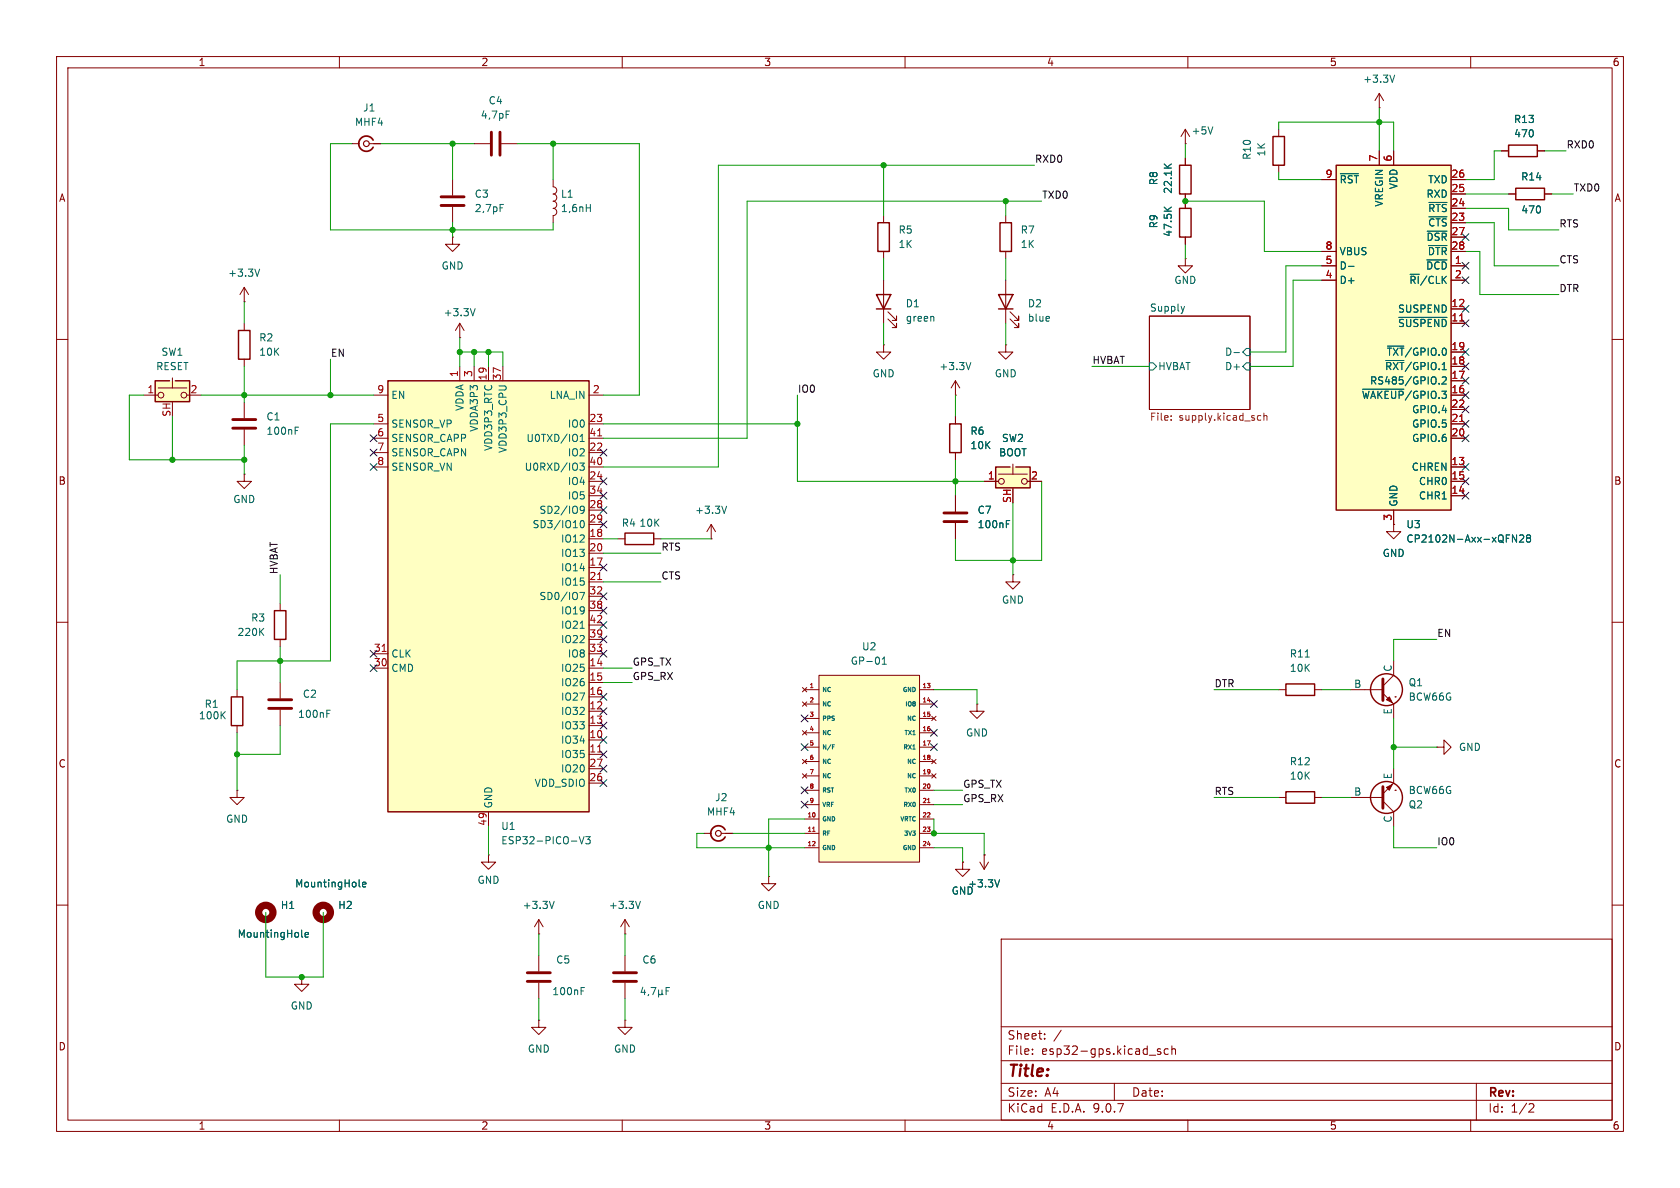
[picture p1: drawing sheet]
<svg xmlns="http://www.w3.org/2000/svg" width="297mm" height="210mm" viewBox="0 0 297 210" stroke-linecap="round" stroke-linejoin="round" font-family="sans-serif">
<g fill="none" stroke="#840000" stroke-width=".18">
<path d="M10 10h277v190h-277zM12 12h273v186h-273zM60 10v2M110 10v2M160 10v2M210 10v2M260 10v2M203.2 55.9h17.8v16.5h-17.8zM10 60h2M285 60h2M10 110h2M285 110h2"/>
<path d="M10 160h2M177 166h108v32h-108zM285 160h2M60 198v2M110 198v2M160 198v2M177 194.5h108M177 191.5h108M177 187.5h108M177 181.5h108M182.5 186.3v.1M182.5 185.5v.1"/>
<path d="M184.7 183.6v.1M184.7 182.8v.1M187.6 182.1l-1.3 2M197 191.5v3M203.2 186.5h1.1M205.2 185.5l-.4-.1-.2 .2 .1 .2 .5 .2v.3h-.6M206.5 185.5l-.4-.1-.3 .3v.4l.2 .2h.5M207.2 185.5l.2-.1 .3 .1 .1 .9M207.2 184.9v1.5M210 198v2M260 198v2M261 191.5v6.5"/>
<path d="M270.5 195.1l.5 .1 .2 .3-1 1.1h1"/>
</g>
<path d="M209.4 54.2l-.3 .8M203.2 64.1h.6l.7 .7-.7 .6h-.6zM218.1 62.3h1M220.3 64.1h.7v1.3h-.7l-.6-.6zM220.3 61.6h.7v1.3h-.7l-.6-.7z" fill="none" stroke="#006464" stroke-width=".18"/>
<path d="M207 74.2v.1M207 73.5v.1M222.3 74.2l.2 .1 .4-.1M222.9 73.5h-.4l-.2 .1M223.4 73.6l.2-.1h.3l.1 .8M223.4 73v1.3" fill="none" stroke="#725600" stroke-width=".18"/>
<path d="M68.6 67.3h35.5v76.2h-35.5z" fill="#ffffc2"/>
<g fill="none" stroke="#840000" stroke-width=".25">
<path d="M176.8 39.4h2v5.1h-2zM266.7 25.7h5.1v2h-5.1zM268 33.3h5v2h-5zM68.6 67.3h35.5v76.2h-35.5zM110.5 94.2h5.1v2.1h-5.1zM227.3 120.9h5.1v2h-5.1z"/>
<circle cx="245.1" cy="141" r="2.82"/>
</g>
<g fill="none" stroke="#840000" stroke-width=".18">
<path d="M177.8 38.1v1.3M265.4 26.7h1.3M266.7 34.3h1.3M271.8 26.7h1.2M273 34.3h1.3M177.8 44.5v1.2M66 69.9h2.6M66 74.9h2.6M66 77.5h2.6M81.3 64.8v2.5M83.8 64.8v2.5M86.4 64.8v2.5"/>
<path d="M88.9 64.8v2.5M104.1 69.9h2.6M104.1 74.9h2.6M104.1 77.5h2.6M66 80h2.6M66 82.6h2.6M104.1 80h2.6M104.1 82.6h2.6M104.1 85.1h2.6M104.1 87.6h2.6M104.1 90.2h2.6M104.1 92.7h2.6"/>
<path d="M104.1 95.3h2.6M104.1 97.8h2.6M109.2 95.3h1.3M115.6 95.3h1.2M125.7 95.3h.1M125.7 92.7l-.7 1.3M125.7 92.7l.8 1.3M125.7 92.7v2.6M168.9 87.6v2.8M168.9 92.5v2.8M246.4 92.7v1.3h1.2l-1.2 1.3-1.3-1.3h1.3M246.4 92.7h.1"/>
<path d="M66 115.6h2.6M66 118.1h2.6M104.1 115.6h2.6M104.1 118.1h2.6M104.1 100.3h2.6M104.1 102.9h2.6M104.1 108h2.6M104.1 110.5h2.6M104.1 113h2.6M104.1 105.4h2.6M49.5 120.7v2.7M49.5 125.5v2.8"/>
<path d="M104.1 120.7h2.6M104.1 123.2h2.6M104.1 125.7h2.6M104.1 128.3h2.6M104.1 130.8h2.6M104.1 133.4h2.6M104.1 138.4h2.6M104.1 135.9h2.6M226.1 121.9h1.2M232.4 121.9h1.3M246.4 135.9v2.5l-1.9 1.9M246.6 139.7h.1"/>
<path d="M86.4 143.5v2.6M173.2 152.4l.8 1.3M174 151.1h.1M174 151.1v2.6M174.8 152.4l-.8 1.3M238.8 141h5.7M244.5 141.6l1.9 1.9v2.6"/>
</g>
<path d="M105.7 77.1h.7M67.6 115.2h.7M105.7 102.5h.7M105.7 132.9h.7" fill="none" stroke="#a90000" stroke-width=".18"/>
<g fill="none" stroke="#006464" stroke-width=".18">
<path d="M102.6 78h.7M102.6 77.1l.3-.3v1.2M102.5 81.9h.8l-.4 .4 .3 .2v.5l-.2 .1-.5-.1M102.6 89.7l.2-.2 .4 .1a.84 .84 0 0 1-.3 1.1h-.2M102.6 90l.2 .3h.2l.3-.3M102.7 92.1l.2-.1a.68 .68 0 0 1 .4 .7 .68 .68 0 0 1-.4 .6l-.2-.1-.1-.4zM128.5 89.5l-.5 1.2M177.9 92h.6M177.9 92.6h.4M102.5 104.7h.9l-.6 1.3M102.6 111.1h.7M230.7 116.1h.8"/>
<path d="M57.8 126.2h.4M57.8 125.5h.6M102.4 147.9l.4 1.3 .4-1.3M103.6 147.9h.7l-.4 .5 .4 .1v.5l-.2 .2-.5-.2M176.7 155.5l-.4 1.3"/>
</g>
<path d="M166.9 90.7h4M166.9 92.2h4M47.5 123.7h4.1M47.5 125.2h4.1M244.5 139.1v3.8" fill="none" stroke="#840000" stroke-width=".51"/>
<path d="M245.1 139.2l1-.5-.5 1z" fill="#840000" stroke="#840000" stroke-width=".18"/>
<path d="M176 82.6h6.1v3.8h-6.1z" fill="#ffffc2"/>
<g fill="none" stroke="#840000" stroke-width=".18">
<path d="M243.8 19.1h.1M243.8 16.5l-.7 1.3M243.8 16.5l.8 1.3M243.8 16.5v2.6M156.2 38.1v1.3M156.2 44.5v1.2M156.2 49.5v7.7M157 56.4l1.5 1.5v-.7v.7h-.8M157 55.1l1.5 1.5v-.7v.7h-.8M156.2 61v1.2h1.3l-1.3 1.3-1.3-1.3h1.3M156.2 61h.1M168.9 69.9h.1"/>
<path d="M168.9 67.3v2.6M168.9 73.7v1.2M168.9 67.3l-.8 1.3M168.9 67.3l.8 1.3M177.8 61v1.2h1.3l-1.3 1.3-1.3-1.3h1.3M177.8 61h.1M168.9 80v1.3M174 85.1h2.5M176.5 83.8h5.1M179.1 82v1.8M181.6 85.1h2.5M53.3 172.7v1.3h1.3l-1.3 1.3-1.2-1.3h1.2"/>
<path d="M53.3 172.7h.1"/>
<circle cx="177" cy="85.1" r=".51"/>
<circle cx="181.1" cy="85.1" r=".51"/>
</g>
<path d="M155.2 39.4h2v5.1h-2zM154.9 52.1h2.6l-1.3 2.5zM154.9 54.6h2.6M167.9 74.9h2v5.1h-2zM178.6 82.6h-2.6v3.6h6.1v-3.6h-2.5" fill="none" stroke="#840000" stroke-width=".25"/>
<path d="M246.6 13.3l-.5 1.2M165 56l.1 .8M171.6 64.1l-.4 1.2M63.5 156.6l.2 .2M64.1 156.4l.6-.2-.1-.2-.3-.1-.2 .2 .1 .6h.4M53.3 165.5l.2 .2M53.9 165.3l.6-.2v-.2l-.4-.1-.2 .2 .1 .6h.5" fill="none" stroke="#006464" stroke-width=".18"/>
<g fill="none" stroke="#840000" stroke-width="1.3">
<circle cx="47" cy="161.3" r="1.27"/>
<circle cx="57.1" cy="161.3" r="1.27"/>
</g>
<path d="M236.2 29.2h20.3v61h-20.3z" fill="#ffffc2"/>
<path d="M208.5 36.8h2.1v5.1h-2.1zM208.5 29.2h2.1v5.1h-2.1zM236.2 29.2h20.3v61h-20.3zM48.5 108h2v5h-2zM40.9 123.2h2v5.1h-2z" fill="none" stroke="#840000" stroke-width=".25"/>
<g fill="none" stroke="#840000" stroke-width=".18">
<path d="M209.5 25.4h.1M209.5 22.9v2.5M209.5 27.9v1.3M209.5 34.3v2.5M209.5 22.9l-.7 1.2M209.5 22.9l.8 1.2M233.7 31.8h2.5M243.8 26.7v2.5M246.4 26.7v2.5M256.5 31.8h2.6M256.5 34.3h2.6M256.5 36.8h2.6"/>
<path d="M256.5 39.4h2.6M81.3 59.7h.1M81.3 57.2l-.8 1.2M81.3 57.2l.7 1.2M81.3 57.2v2.5M209.5 45.7v1.3h1.3l-1.3 1.3-1.2-1.3h1.2M209.5 45.7h.1M209.5 41.9v1.3M233.7 44.5h2.5M233.7 47h2.5M233.7 49.5h2.5M256.5 44.5h2.6"/>
<path d="M256.5 47h2.6M256.5 49.5h2.6M256.5 41.9h2.6M256.5 54.6h2.6M256.5 57.2h2.6M43.2 71.1v2.8M43.2 75.9v2.8M256.5 62.2h2.6M256.5 64.8h2.6M256.5 67.3h2.6M256.5 69.9h2.6M256.5 72.4h2.6"/>
<path d="M256.5 74.9h2.6M256.5 77.5h2.6M43.2 83.8v1.3h1.2l-1.2 1.3-1.3-1.3h1.3M43.2 83.8h.1M246.4 90.2v2.5M256.5 82.6h2.6M256.5 85.1h2.6M256.5 87.6h2.6M49.5 106.7v1.3M49.5 113v1.3M41.9 139.7v1.3h-1.3l1.3 1.2 1.3-1.2h-1.3M41.9 139.7h.1"/>
<path d="M41.9 121.9v1.3M41.9 128.3v1.2M95.2 165.1h.1M95.2 162.6l-.7 1.2M95.2 162.6l.8 1.2M95.2 162.6v2.5"/>
</g>
<g fill="none" stroke="#006464" stroke-width=".18">
<path d="M205.8 36.6l.7 .7M205.8 29l.7 .7M207.1 36.6l-.7 .6M207.1 29l-.7 .5M214.4 22.4l-.4 1.3M237 30.7h3.1M252.6 35.8h3.2M252.6 38.3h3.2M84 54.6l-.4 1.2M238.4 47.1h1M247.3 56.1h8.5M252.2 45.9h3.6"/>
<path d="M252.3 40.9h3.5M252.6 43.4h3.2M52.2 76.1h.4M52.2 75.5h.6M240.9 68.8h7.3M245 63.7h3.2M245.3 61.2h2.9M254.4 67.8v.1M255 66.7l.4-.1 .3 .4-.8 .9h.8M267.4 94.6l.7 1.2v-1.2M268.7 94.7l.4-.1 .3 .3-.8 .9h.8M270.1 95.1l-.2-.2 .2-.3h.2l.3 .2-.3 .3"/>
<path d="M270.1 95.1l-.2 .2v.4l.2 .1h.4l.1-.2v-.3l-.3-.2M270.1 95.1h.2M46.1 111.6l.5 .7M46.6 111.1l-.7 .7M39.3 126.3l.5 .8M39.8 125.8l-.7 .7M98 159.3l-.5 1.3"/>
</g>
<path d="M258.1 56.7h.7M258.1 74.5h.7" fill="none" stroke="#a90000" stroke-width=".18"/>
<path d="M41.1 74.2h4.1M41.1 75.7h4.1" fill="none" stroke="#840000" stroke-width=".51"/>
<path d="M144.8 119.4h17.8v33h-17.8z" fill="#ffffc2"/>
<g fill="none" stroke="#840000" stroke-width=".18">
<path d="M62.2 25.4h1.3M65.3 25.4h2M83.8 25.4h2.8M88.6 25.4h2.8M97.8 31.8v1.2a.64 .64 0 0 1 .6 .7 .64 .64 0 0 1-.6 .6 .64 .64 0 0 1 .6 .6 .64 .64 0 0 1-.6 .7 .64 .64 0 0 1 .6 .6 .64 .64 0 0 1-.6 .6M97.8 36.8a.64 .64 0 0 1 .6 .7 .64 .64 0 0 1-.6 .6v1.3M226.1 22.9v1.2M226.1 29.2v1.3M177.8 49.5v7.7M178.6 56.4l1.5 1.5v-.7v.7h-.8M178.6 55.1l1.5 1.5v-.7v.7h-.8M144.8 119.4h17.8v33h-17.8z"/>
<path d="M179.1 101.6v1.3h1.2l-1.2 1.2-1.3-1.2h1.3M179.1 101.6h.1M141.9 121.5l.7 .8M141.9 124.1l.7 .7M141.9 129.2l.7 .7M141.9 134.2l.7 .8M141.9 136.8l.7 .7M142.2 121.9h2.6M142.2 124.5h2.6M142.2 127h2.6M142.2 129.5h2.6M142.2 132.1h2.6"/>
<path d="M142.2 134.6h2.6M142.2 137.2h2.6M142.2 139.7h2.6M142.6 121.5l-.7 .8M142.6 124.1l-.7 .7M142.6 129.2l-.7 .7M142.6 134.2l-.7 .8M142.6 136.8l-.7 .7M162.6 121.9h2.5M162.6 124.5h2.5M162.6 127h2.5M162.6 129.5h2.5"/>
<path d="M162.6 132.1h2.5M162.6 134.6h2.5M162.6 137.2h2.5M162.6 139.7h2.5M164.7 126.6l.8 .8M164.7 134.2l.8 .8M164.7 136.8l.8 .7M165.5 126.6l-.8 .8M165.5 134.2l-.8 .8M165.5 136.8l-.8 .7M172.7 124.5v1.2h1.3l-1.3 1.3-1.3-1.3h1.3M172.7 124.5h.1"/>
<path d="M86.4 151.1v1.3h1.2l-1.2 1.3-1.3-1.3h1.3M86.4 151.1h.1M142.2 142.2h2.6M142.2 144.8h2.6M142.2 147.3h2.6M142.2 149.9h2.6M162.6 142.2h2.5M162.6 144.8h2.5M162.6 147.3h2.5M162.6 149.9h2.5M95.2 168.9v2.8M95.2 173.7v2.8"/>
<path d="M110.5 165.1h.1M110.5 162.6l-.8 1.2M110.5 162.6l.8 1.2M110.5 162.6v2.5M110.5 168.9v2.8M110.5 173.7v2.8M95.2 180.3v1.3h1.3l-1.3 1.3-1.2-1.3h1.2M95.2 180.3h.1M110.5 180.3v1.3h1.3l-1.3 1.3-1.3-1.3h1.3M110.5 180.3h.1"/>
</g>
<g fill="none" stroke="#006464" stroke-width=".18">
<path d="M89.5 19.6h.6M103.6 36.7h.8M104.4 36.1v1.3M185.5 56v.2l-.6 .2M156 117.4h.7M156 116.5l.3-.4v1.3M147.2 132h.2M147.2 131.7h.3M161.4 132.4h.4M113.2 159.3l-.4 1.3M102.7 175.2h.5M102.7 174.6h.6"/>
<path d="M113.6 174.5l-.3 .9h.8M113.9 175v.8M114.7 175.8l-.1 .2M115.1 174.6h.8l-.5 1.2M116.4 175v1.3M116.4 175.7l.2 .1h.3l.1-.1M117 175.7l.2 .1M117 175v.7M117.8 175.2h.4M118.4 174.6h-.6v1.2"/>
</g>
<path d="M143.7 147h.4M164 141.9h.4" fill="none" stroke="#a90000" stroke-width=".18"/>
<path d="M86.9 23.4v4M88.4 23.4v4M93.2 172h4.1M93.2 173.5h4.1M108.5 172h4M108.5 173.5h4" fill="none" stroke="#840000" stroke-width=".51"/>
<circle cx="64.8" cy="25.4" r=".51" fill="none" stroke="#840000" stroke-width=".2"/>
<path d="M66 24.8a1.35 1.35 0 0 0-2.1-.4 1.35 1.35 0 0 0 0 2 1.35 1.35 0 0 0 2.1-.4" fill="none" stroke="#840000" stroke-width=".3"/>
<path d="M225 24.1h2.1v5.1h-2.1zM176.5 52.1h2.6l-1.3 2.5zM176.5 54.6h2.6" fill="none" stroke="#840000" stroke-width=".25"/>
<path d="M27.4 67.3h6.1v3.8h-6.1z" fill="#ffffc2"/>
<g fill="none" stroke="#840000" stroke-width=".18">
<path d="M80 31.8v2.7M80 36.6v2.8M209.5 27.9v1.3M209.5 34.3v2.5M233.7 31.8h2.5M243.8 26.7v2.5M246.4 26.7v2.5M256.5 31.8h2.6M256.5 34.3h2.6M256.5 36.8h2.6M256.5 39.4h2.6M265.4 26.7h1.3"/>
<path d="M266.7 34.3h1.3M271.8 26.7h1.2M273 34.3h1.3M43.2 53.3h.1M43.2 50.8l-.8 1.3M43.2 50.8l.7 1.3M43.2 50.8v2.5M43.2 57.2v1.2M80 41.9v1.3h1.3l-1.3 1.3-1.3-1.3h1.3M80 41.9h.1M209.5 41.9v1.3M233.7 44.5h2.5"/>
<path d="M233.7 47h2.5M233.7 49.5h2.5M256.5 44.5h2.6M256.5 47h2.6M256.5 49.5h2.6M256.5 41.9h2.6M256.5 54.6h2.6M256.5 57.2h2.6M25.4 69.9h2.5M27.9 68.6h5.1M30.5 66.8v1.8M33 69.9h2.6"/>
<path d="M43.2 63.5v1.3M168.9 73.7v1.2M256.5 69.9h2.6M256.5 62.2h2.6M256.5 64.8h2.6M256.5 67.3h2.6M256.5 72.4h2.6M256.5 74.9h2.6M256.5 77.5h2.6M168.9 80v1.3M168.9 87.6v2.8M168.9 92.5v2.8"/>
<path d="M174 85.1h2.5M181.6 85.1h2.5M246.4 92.7h.1M246.4 90.2v2.5M256.5 82.6h2.6M256.5 85.1h2.6M256.5 87.6h2.6M246.4 116.8v2.6l-1.9 1.9M238.8 121.9h5.7M244.5 122.6l1.9 1.9v2.5M246.6 123.2h.1M254 132.1h1.3v-1.3l1.2 1.3-1.2 1.3v-1.3"/>
<path d="M254 132.1h.1M124.5 147.3h1.2M127.5 147.3h2M135.9 154.9v1.3h1.3l-1.3 1.3-1.3-1.3h1.3M135.9 154.9h.1M170.2 152.4v1.3h1.2l-1.2 1.2-1.3-1.2h1.3M170.2 152.4h.1M174 151.1h.1M226.1 141h1.2M232.4 141h1.3"/>
<circle cx="28.4" cy="69.9" r=".51"/>
<circle cx="32.5" cy="69.9" r=".51"/>
</g>
<g fill="none" stroke="#840000" stroke-width=".25">
<path d="M42.2 58.4h2v5.1h-2zM30 67.3h-2.6v3.7h6.1v-3.7h-2.5M227.3 140h5.1v2h-5.1z"/>
<circle cx="245.1" cy="121.9" r="2.82"/>
</g>
<g fill="none" stroke="#006464" stroke-width=".18">
<path d="M88.4 36.1h.6M205.8 29l.7 .7M205.8 36.6l.7 .7M207.1 29l-.7 .5M207.1 36.6l-.7 .6M237 30.7h3.1M252.6 35.8h3.2M252.6 38.3h3.2M45.9 47.6l-.4 1.2M238.4 47.1h1M247.3 56.1h8.5M252.2 45.9h3.6"/>
<path d="M252.3 40.9h3.5M252.6 43.4h3.2M240.9 68.8h7.3M245 63.7h3.2M245.3 61.2h2.9M254.4 67.8v.1M255 66.7l.4-.1 .3 .4-.8 .9h.8M177.9 92.6h.4M177.9 92h.6M267.4 94.6l.7 1.2v-1.2M268.7 94.7l.4-.1 .3 .3-.8 .9h.8M270.1 95.1l-.2-.2 .2-.3h.2l.3 .2-.3 .3"/>
<path d="M270.1 95.1l-.2 .2v.4l.2 .1h.4l.1-.2v-.3l-.3-.2M270.1 95.1h.2M63.5 156.6l.2 .2M64.1 156.4l.6-.2-.1-.2-.3-.1-.2 .2 .1 .6h.4M176.7 155.5l-.4 1.3M53.3 165.5l.2 .2M53.9 165.3l.6-.2v-.2l-.4-.1-.2 .2 .1 .6h.5"/>
</g>
<path d="M78 34.8h4M78 36.3h4M244.5 120v3.8" fill="none" stroke="#840000" stroke-width=".51"/>
<circle cx="127" cy="147.3" r=".51" fill="none" stroke="#840000" stroke-width=".2"/>
<path d="M128.2 146.7a1.35 1.35 0 0 0-2.1-.4 1.35 1.35 0 0 0 0 2.1 1.35 1.35 0 0 0 2.1-.4" fill="none" stroke="#840000" stroke-width=".3"/>
<path d="M245.6 123.2l.5 1-1-.5z" fill="#840000" stroke="#840000" stroke-width=".18"/>
<g fill="none" stroke="#009600" stroke-width=".18">
<path d="M243.8 19.1v7.6M62.2 25.4h-3.8v15.2h39.4v-1.2M67.3 25.4h16.5M80 25.4v6.4M80 39.4v2.5M91.4 25.4h21.6v44.5h-6.3M97.8 25.4v6.4M156.2 29.2v8.9M177.8 35.6v2.5M182.9 29.2h-55.9v53.4h-20.3M184.1 35.6h-52v41.9h-25.4M209.5 35.6h14v8.9h10.2"/>
<path d="M209.5 25.4v2.5M226.1 22.9v-1.3h20.3v5.1M226.1 30.5v1.3h7.6M259.1 36.8h7.6v3.8h8.9M259.1 39.4h5.1v7.6h11.4M259.1 34.3h7.6M265.4 26.7h-1.2v5.1h-5.1M273 26.7h3.9M274.3 34.3h3.8M43.2 53.3v3.9M81.3 59.7v5.1M156.2 45.7v3.8"/>
<path d="M156.2 57.2v3.8M177.8 45.7v3.8M177.8 57.2v3.8M209.5 43.2v2.5M233.7 47h-6.4v15.2h-6.3M233.7 49.5h-5.1v15.3h-7.6M259.1 44.5h2.5v7.6h14M25.4 69.9h-2.5v11.4h20.3M30.5 73.7v7.6M35.6 69.9h30.4M43.2 64.8v6.3M43.2 78.7v5.1"/>
<path d="M58.4 63.5v6.4M66 74.9h-7.6v41.9h-16.5v5.1M81.3 62.2h7.6v2.6M83.8 62.2v2.6M86.4 62.2v2.6M106.7 74.9h34.3M141 69.9v15.2h33M168.9 69.9v3.8M193 64.8h10.2M106.7 95.3h2.5M106.7 97.8h10.1M116.8 95.3h8.9"/>
<path d="M168.9 81.3v6.3M179.1 88.9v12.7M184.1 85.1v14h-15.2v-3.8M49.5 101.6v5.1M49.5 114.3v6.4M106.7 118.1h5.1M106.7 102.9h10.1M254 113h-7.6v3.8M41.9 129.5v10.2M49.5 128.3v5.1h-7.6M106.7 120.7h5.1M165.1 121.9h7.6v2.6"/>
<path d="M165.1 139.7h5.1M214.6 121.9h11.5M233.7 121.9h5.1M246.4 127v8.9M246.4 132.1h7.6M86.4 146.1v5M124.5 147.3h-1.3v2.6h19M129.5 147.3h12.7M142.2 144.8h-6.3v10.1M165.1 149.9h5.1v2.5M165.1 144.8v2.5h8.9v3.8M165.1 142.2h5.1"/>
<path d="M214.6 141h11.5M233.7 141h5.1M246.4 146.1v3.8h7.6M47 161.3v11.4h10.1v-11.4M95.2 165.1v3.8M95.2 176.5v3.8M110.5 165.1v3.8M110.5 176.5v3.8"/>
</g>
<g fill="none" stroke="#000084" stroke-width=".18">
<path d="M258.5 46.4l1.2 1.2M258.5 48.9l1.2 1.2M258.5 41.3l1.2 1.2M258.5 54l1.2 1.2M258.5 56.5l1.2 1.3M259.7 46.4l-1.2 1.2M259.7 48.9l-1.2 1.2M259.7 41.3l-1.2 1.2M259.7 54l-1.2 1.2M259.7 56.5l-1.2 1.3M65.4 76.9l1.2 1.2M65.4 79.4l1.2 1.2"/>
<path d="M66.6 76.9l-1.2 1.2M66.6 79.4l-1.2 1.2M106.1 79.4l1.2 1.2M107.3 79.4l-1.2 1.2M258.5 76.9l1.2 1.2M258.5 74.3l1.2 1.2M258.5 66.7l1.2 1.2M258.5 64.2l1.2 1.2M258.5 71.8l1.2 1.2M258.5 61.6l1.2 1.2M258.5 69.2l1.2 1.3M259.7 76.9l-1.2 1.2"/>
<path d="M259.7 74.3l-1.2 1.2M259.7 66.7l-1.2 1.2M259.7 64.2l-1.2 1.2M259.7 71.8l-1.2 1.2M259.7 61.6l-1.2 1.2M259.7 69.2l-1.2 1.3M65.4 81.9l1.2 1.3M66.6 81.9l-1.2 1.3M106.1 99.7l1.2 1.2M106.1 89.6l1.2 1.2M106.1 92.1l1.2 1.2M106.1 87l1.2 1.2"/>
<path d="M106.1 84.5l1.2 1.2M107.3 99.7l-1.2 1.2M107.3 89.6l-1.2 1.2M107.3 92.1l-1.2 1.2M107.3 87l-1.2 1.2M107.3 84.5l-1.2 1.2M258.5 87l1.2 1.2M258.5 81.9l1.2 1.3M258.5 84.5l1.2 1.2M259.7 87l-1.2 1.2M259.7 81.9l-1.2 1.3M259.7 84.5l-1.2 1.2"/>
<path d="M65.4 117.5l1.2 1.2M65.4 115l1.2 1.2M66.6 117.5l-1.2 1.2M66.6 115l-1.2 1.2M106.1 104.8l1.2 1.2M106.1 107.3l1.2 1.3M106.1 112.4l1.2 1.2M106.1 109.9l1.2 1.2M106.1 115l1.2 1.2M107.3 104.8l-1.2 1.2M107.3 107.3l-1.2 1.3M107.3 112.4l-1.2 1.2"/>
<path d="M107.3 109.9l-1.2 1.2M107.3 115l-1.2 1.2M106.1 137.8l1.2 1.2M106.1 127.7l1.2 1.2M106.1 130.2l1.2 1.2M106.1 132.7l1.2 1.3M106.1 122.6l1.2 1.2M106.1 135.3l1.2 1.2M106.1 125.1l1.2 1.2M107.3 137.8l-1.2 1.2M107.3 127.7l-1.2 1.2M107.3 130.2l-1.2 1.2"/>
<path d="M107.3 132.7l-1.2 1.3M107.3 122.6l-1.2 1.2M107.3 135.3l-1.2 1.2M107.3 125.1l-1.2 1.2M141.6 131.5l1.2 1.2M141.6 139.1l1.2 1.2M141.6 126.4l1.2 1.2M142.8 131.5l-1.2 1.2M142.8 139.1l-1.2 1.2M142.8 126.4l-1.2 1.2M164.5 128.9l1.2 1.2M164.5 131.5l1.2 1.2"/>
<path d="M164.5 123.9l1.2 1.2M165.7 128.9l-1.2 1.2M165.7 131.5l-1.2 1.2M165.7 123.9l-1.2 1.2M141.6 141.6l1.2 1.2M142.8 141.6l-1.2 1.2"/>
</g>
<path d="M258.1 56.7h.7M258.1 74.5h.7" fill="none" stroke="#a90000" stroke-width=".18"/>
<g fill="#009600" stroke="#009600" stroke-width=".18">
<circle cx="53.3" cy="172.7" r=".46"/>
<circle cx="49.5" cy="116.8" r=".46"/>
<circle cx="41.9" cy="133.4" r=".46"/>
<circle cx="80" cy="25.4" r=".46"/>
<circle cx="97.8" cy="25.4" r=".46"/>
<circle cx="80" cy="40.6" r=".46"/>
<circle cx="83.8" cy="62.2" r=".46"/>
<circle cx="86.4" cy="62.2" r=".46"/>
<circle cx="58.4" cy="69.9" r=".46"/>
<circle cx="30.5" cy="81.3" r=".46"/>
<circle cx="43.2" cy="81.3" r=".46"/>
<circle cx="81.3" cy="62.2" r=".46"/>
<circle cx="43.2" cy="69.9" r=".46"/>
<circle cx="135.9" cy="149.9" r=".46"/>
<circle cx="141" cy="74.9" r=".46"/>
<circle cx="209.5" cy="35.6" r=".46"/>
<circle cx="156.2" cy="29.2" r=".46"/>
<circle cx="177.8" cy="35.6" r=".46"/>
<circle cx="243.8" cy="21.6" r=".46"/>
<circle cx="165.1" cy="147.3" r=".46"/>
<circle cx="246.4" cy="132.1" r=".46"/>
<circle cx="179.1" cy="99.1" r=".46"/>
<circle cx="168.9" cy="85.1" r=".46"/>
</g>
<text font-size="2.8" fill="#840000" x="178" y="190.9">Title:</text>
<g font-size="2.1" fill="#840000">
<text x="178" y="184">Sheet:</text>
<text x="178" y="186.7">File:</text>
<text x="184.1" y="186.7">esp32-gps.kicad_sch</text>
<text x="178" y="196.9">KiCad</text>
<text x="178" y="194.1">Size:</text>
<text x="184.7" y="194.1">A4</text>
<text x="185.7" y="196.9">E.D.A.</text>
<text x="193.3" y="196.9">9.0.7</text>
<text x="200" y="194.1">Date:</text>
<text x="263" y="194.3">Rev:</text>
<text x="263" y="196.9">Id:</text>
<text x="267.1" y="196.9">1/2</text>
</g>
<g font-size="1.8" fill="#840000">
<text x="35" y="11.9">1</text>
<text x="85" y="11.9">2</text>
<text x="135" y="11.9">3</text>
<text x="185" y="11.9">4</text>
<text x="235" y="11.9">5</text>
<text x="285" y="11.9">6</text>
<text x="10.3" y="35.9">A</text>
<text x="285.3" y="35.9">A</text>
<text x="10.3" y="85.9">B</text>
<text x="285.3" y="85.9">B</text>
<text x="10.3" y="135.9">C</text>
<text x="285.3" y="135.9">C</text>
<text x="10.3" y="185.9">D</text>
<text x="285.3" y="185.9">D</text>
<text x="35" y="199.9">1</text>
<text x="85" y="199.9">2</text>
<text x="135" y="199.9">3</text>
<text x="185" y="199.9">4</text>
<text x="235" y="199.9">5</text>
<text x="285" y="199.9">6</text>
</g>
<g font-size="1.8" fill="#006464">
<text x="240.9" y="14.8">+3.3V</text>
<text x="62.6" y="22.5">MHF4</text>
<text x="64.1" y="19.9">J1</text>
<text x="84.9" y="21.2">4,7pF</text>
<text x="86.3" y="18.6">C4</text>
<text x="210.6" y="24">+5V</text>
<text x="267.5" y="21.9">R13</text>
<text x="221.3" y="28.4" transform="rotate(-90 221.3 28.4)">R10</text>
<text x="223.9" y="27.8" transform="rotate(-90 223.9 27.8)">1K</text>
<text x="267.6" y="24.5">470</text>
<text x="83.8" y="35.2">C3</text>
<text x="99.1" y="35.2">L1</text>
<text x="204.8" y="32.8" transform="rotate(-90 204.8 32.8)">R8</text>
<text x="207.4" y="34.3" transform="rotate(-90 207.4 34.3)">22.1K</text>
<text x="236.7" y="32.6">~{RST}</text>
<text x="247.2" y="33.5" transform="rotate(-90 247.2 33.5)">VDD</text>
<text x="252.1" y="35.2">RXD</text>
<text x="252.4" y="32.6">TXD</text>
<text x="268.8" y="32.1">R14</text>
<text x="83.8" y="37.7">2,7pF</text>
<text x="99.1" y="37.7">1,6nH</text>
<text x="158.8" y="41.5">R5</text>
<text x="180.3" y="41.5">R7</text>
<text x="204.8" y="40.5" transform="rotate(-90 204.8 40.5)">R9</text>
<text x="207.4" y="42" transform="rotate(-90 207.4 42)">47.5K</text>
<text x="244.7" y="36.6" transform="rotate(-90 244.7 36.6)">VREGIN</text>
<text x="252.4" y="37.7">~{RTS}</text>
<text x="252.4" y="40.2">~{CTS}</text>
<text x="268.8" y="37.9">470</text>
<text x="78" y="47.9">GND</text>
<text x="158.8" y="44">1K</text>
<text x="180.3" y="44">1K</text>
<text x="236.7" y="45.3">VBUS</text>
<text x="236.7" y="47.9">D-</text>
<text x="252" y="47.9">~{DCD}</text>
<text x="252.1" y="42.8">~{DSR}</text>
<text x="252.3" y="45.3">~{DTR}</text>
<text x="40.2" y="49.1">+3.3V</text>
<text x="207.5" y="50.4">GND</text>
<text x="236.7" y="50.4">D+</text>
<text x="249.1" y="50.4">~{RI}/CLK</text>
<text x="78.3" y="56.1">+3.3V</text>
<text x="160" y="54.5">D1</text>
<text x="160" y="57.1">green</text>
<text x="181.6" y="54.5">D2</text>
<text x="181.6" y="57.1">blue</text>
<text x="203.2" y="55.2">Supply</text>
<text x="247.1" y="55.5">SUSPEND</text>
<text x="247.1" y="58">~{SUSPEND}</text>
<text x="27.5" y="65.6">RESET</text>
<text x="28.4" y="63.1">SW1</text>
<text x="45.7" y="60.6">R2</text>
<text x="45.7" y="63.1">10K</text>
<text x="166" y="65.6">+3.3V</text>
<text x="204.7" y="65.6">HVBAT</text>
<text x="216.5" y="65.6">D+</text>
<text x="216.5" y="63.1">D-</text>
<text x="244.8" y="65.6">~{RXT}/GPIO.1</text>
<text x="245.1" y="63.1">~{TXT}/GPIO.0</text>
<text x="69.1" y="70.7">EN</text>
<text x="97.1" y="70.7">LNA_IN</text>
<text x="154.2" y="66.9">GND</text>
<text x="175.8" y="66.9">GND</text>
<text x="240.6" y="70.7">~{WAKEUP}/GPIO.3</text>
<text x="242.1" y="68.2">RS485/GPIO.2</text>
<text x="47" y="74.5">C1</text>
<text x="47" y="77.1">100nF</text>
<text x="69.1" y="75.8">SENSOR_VP</text>
<text x="82.1" y="72.7" transform="rotate(-90 82.1 72.7)">VDDA</text>
<text x="84.7" y="76.4" transform="rotate(-90 84.7 76.4)">VDDA3P3</text>
<text x="100.3" y="75.8">IO0</text>
<text x="171.5" y="77.1">R6</text>
<text x="249.5" y="73.3">GPIO.4</text>
<text x="249.5" y="75.8">GPIO.5</text>
<text x="69.1" y="78.3">SENSOR_CAPP</text>
<text x="69.1" y="80.9">SENSOR_CAPN</text>
<text x="69.1" y="83.4">SENSOR_VN</text>
<text x="87.2" y="79.8" transform="rotate(-90 87.2 79.8)">VDD3P3_RTC</text>
<text x="89.8" y="80.2" transform="rotate(-90 89.8 80.2)">VDD3P3_CPU</text>
<text x="92.7" y="83.4">U0RXD/IO3</text>
<text x="93" y="78.3">U0TXD/IO1</text>
<text x="100.3" y="80.9">IO2</text>
<text x="171.5" y="79.6">10K</text>
<text x="176.5" y="80.9">BOOT</text>
<text x="177" y="78.3">SW2</text>
<text x="249.5" y="83.4">CHREN</text>
<text x="249.5" y="78.3">GPIO.6</text>
<text x="41.1" y="89.1">GND</text>
<text x="100.3" y="86">IO4</text>
<text x="100.3" y="88.5">IO5</text>
<text x="247.2" y="89.7" transform="rotate(-90 247.2 89.7)">GND</text>
<text x="250.7" y="86">CHR0</text>
<text x="250.7" y="88.5">CHR1</text>
<text x="94.1" y="93.6">SD3/IO10</text>
<text x="95.3" y="91">SD2/IO9</text>
<text x="109.8" y="93.3">R4</text>
<text x="112.9" y="93.3">10K</text>
<text x="122.8" y="91">+3.3V</text>
<text x="172.7" y="91">C7</text>
<text x="172.7" y="93.6">100nF</text>
<text x="248.5" y="93.6">U3</text>
<text x="99.1" y="96.1">IO12</text>
<text x="99.1" y="98.7">IO13</text>
<text x="99.1" y="101.2">IO14</text>
<text x="244.3" y="98.7">GND</text>
<text x="248.5" y="96.1">CP2102N-Axx-xQFN28</text>
<text x="95.3" y="106.3">SD0/IO7</text>
<text x="99.1" y="103.7">IO15</text>
<text x="177" y="106.9">GND</text>
<text x="41.9" y="112.6">220K</text>
<text x="44.3" y="110.1">R3</text>
<text x="99.1" y="108.8">IO19</text>
<text x="99.1" y="111.4">IO21</text>
<text x="99.1" y="113.9">IO22</text>
<text x="69.1" y="116.4">CLK</text>
<text x="69.1" y="119">CMD</text>
<text x="99.1" y="119">IO25</text>
<text x="100.3" y="116.4">IO8</text>
<text x="150.3" y="117.7">GP-01</text>
<text x="152.3" y="115.2">U2</text>
<text x="227.9" y="116.4">R11</text>
<text x="227.9" y="119">10K</text>
<text x="246.1" y="118.8" transform="rotate(-90 246.1 118.8)">C</text>
<text x="36.1" y="125.3">R1</text>
<text x="53.4" y="123.5">C2</text>
<text x="99.1" y="121.5">IO26</text>
<text x="99.1" y="124.1">IO27</text>
<text x="239.3" y="121.7">B</text>
<text x="248.9" y="121.5">Q1</text>
<text x="248.9" y="124.1">BCW66G</text>
<text x="35.1" y="127.4">100K</text>
<text x="52.6" y="127.1">100nF</text>
<text x="99.1" y="126.6">IO32</text>
<text x="99.1" y="129.1">IO33</text>
<text x="99.1" y="131.7">IO34</text>
<text x="170.7" y="130.4">GND</text>
<text x="246.1" y="126.4" transform="rotate(-90 246.1 126.4)">E</text>
<text x="99.1" y="134.2">IO35</text>
<text x="99.1" y="136.8">IO20</text>
<text x="227.9" y="135.5">R12</text>
<text x="246.1" y="137.8" transform="rotate(-90 246.1 137.8)">E</text>
<text x="257.8" y="132.9">GND</text>
<text x="87.2" y="143" transform="rotate(-90 87.2 143)">GND</text>
<text x="94.4" y="139.3">VDD_SDIO</text>
<text x="126.3" y="141.8">J2</text>
<text x="227.9" y="138">10K</text>
<text x="239.3" y="140.7">B</text>
<text x="248.9" y="143.1">Q2</text>
<text x="248.9" y="140.6">BCW66G</text>
<text x="39.9" y="145.6">GND</text>
<text x="88.5" y="149.5">ESP32-PICO-V3</text>
<text x="88.5" y="146.9">U1</text>
<text x="124.9" y="144.4">MHF4</text>
<text x="246.1" y="145.5" transform="rotate(-90 246.1 145.5)">C</text>
<text x="49.5" y="160.9">H1</text>
<text x="52.1" y="157.1">MountingHole</text>
<text x="59.7" y="160.9">H2</text>
<text x="84.3" y="156.4">GND</text>
<text x="92.3" y="160.9">+3.3V</text>
<text x="107.5" y="160.9">+3.3V</text>
<text x="133.9" y="160.9">GND</text>
<text x="168.1" y="158.3">GND</text>
<text x="171" y="157.1">+3.3V</text>
<text x="41.9" y="166">MountingHole</text>
<text x="98.2" y="170.5">C5</text>
<text x="113.5" y="170.5">C6</text>
<text x="51.3" y="178.7">GND</text>
<text x="97.5" y="176.1">100nF</text>
<text x="93.2" y="186.3">GND</text>
<text x="108.5" y="186.3">GND</text>
</g>
<g font-size="1.8" fill="#0f0f0f">
<text x="182.9" y="28.9">RXD0</text>
<text x="276.9" y="26.3">RXD0</text>
<text x="184.1" y="35.2">TXD0</text>
<text x="278.1" y="33.9">TXD0</text>
<text x="275.6" y="40.3">RTS</text>
<text x="275.6" y="46.6">CTS</text>
<text x="275.6" y="51.7">DTR</text>
<text x="58.4" y="63.2">EN</text>
<text x="193" y="64.4">HVBAT</text>
<text x="141" y="69.5">IO0</text>
<text x="49.2" y="101.6" transform="rotate(-90 49.2 101.6)">HVBAT</text>
<text x="116.8" y="97.4">RTS</text>
<text x="116.8" y="102.5">CTS</text>
<text x="254" y="112.7">EN</text>
<text x="111.8" y="117.8">GPS_TX</text>
<text x="111.8" y="120.3">GPS_RX</text>
<text x="214.6" y="121.6">DTR</text>
<text x="170.2" y="139.4">GPS_TX</text>
<text x="170.2" y="141.9">GPS_RX</text>
<text x="214.6" y="140.6">RTS</text>
<text x="254" y="149.5">IO0</text>
</g>
<g font-size="1.8" fill="#a90000">
<text x="243.6" y="28.6" transform="rotate(-90 243.6 28.6)">7</text>
<text x="246.1" y="28.6" transform="rotate(-90 246.1 28.6)">6</text>
<text x="234.2" y="31.5">9</text>
<text x="256.5" y="31.5">26</text>
<text x="256.5" y="34">25</text>
<text x="256.5" y="36.6">24</text>
<text x="256.5" y="39.1">23</text>
<text x="256.5" y="41.7">27</text>
<text x="234.2" y="44.2">8</text>
<text x="234.2" y="46.7">5</text>
<text x="256.5" y="44.2">28</text>
<text x="257.1" y="46.7">1</text>
<text x="234.2" y="49.3">4</text>
<text x="257.1" y="49.3">2</text>
<text x="256.5" y="54.4">12</text>
<text x="256.5" y="56.9">11</text>
<text x="256.5" y="62">19</text>
<text x="256.5" y="64.5">18</text>
<text x="26" y="69.6">1</text>
<text x="33.6" y="69.6">2</text>
<text x="66.6" y="69.6">9</text>
<text x="81" y="66.7" transform="rotate(-90 81 66.7)">1</text>
<text x="83.6" y="66.7" transform="rotate(-90 83.6 66.7)">3</text>
<text x="86.1" y="67.4" transform="rotate(-90 86.1 67.4)">19</text>
<text x="88.6" y="67.4" transform="rotate(-90 88.6 67.4)">37</text>
<text x="104.7" y="69.6">2</text>
<text x="256.5" y="67.1">17</text>
<text x="256.5" y="69.6">16</text>
<text x="30.2" y="73.8" transform="rotate(-90 30.2 73.8)">SH</text>
<text x="66.6" y="74.7">5</text>
<text x="66.6" y="77.2">6</text>
<text x="104.1" y="74.7">23</text>
<text x="104.1" y="77.2">41</text>
<text x="256.5" y="72.1">22</text>
<text x="256.5" y="74.7">21</text>
<text x="256.5" y="77.2">20</text>
<text x="66.6" y="79.8">7</text>
<text x="66.6" y="82.3">8</text>
<text x="104.1" y="79.8">22</text>
<text x="104.1" y="82.3">40</text>
<text x="256.5" y="82.3">13</text>
<text x="104.1" y="84.8">24</text>
<text x="104.1" y="87.4">34</text>
<text x="104.1" y="89.9">28</text>
<text x="174.6" y="84.8">1</text>
<text x="178.8" y="89" transform="rotate(-90 178.8 89)">SH</text>
<text x="182.2" y="84.8">2</text>
<text x="256.5" y="84.8">15</text>
<text x="256.5" y="87.4">14</text>
<text x="104.1" y="92.5">29</text>
<text x="104.1" y="95">18</text>
<text x="246.1" y="92.1" transform="rotate(-90 246.1 92.1)">3</text>
<text x="104.1" y="97.5">20</text>
<text x="104.1" y="100.1">17</text>
<text x="104.1" y="102.6">21</text>
<text x="104.1" y="107.7">38</text>
<text x="104.1" y="105.2">32</text>
<text x="104.1" y="110.2">42</text>
<text x="104.1" y="112.8">39</text>
<text x="66" y="115.3">31</text>
<text x="66" y="117.9">30</text>
<text x="104.1" y="117.9">14</text>
<text x="104.1" y="115.3">33</text>
<text x="104.1" y="120.4">15</text>
<text x="104.1" y="122.9">16</text>
<text x="104.1" y="125.5">12</text>
<text x="104.1" y="128">13</text>
<text x="104.1" y="130.6">10</text>
<text x="104.1" y="133.1">11</text>
<text x="104.1" y="135.6">27</text>
<text x="104.1" y="138.2">26</text>
<text x="86.1" y="146.1" transform="rotate(-90 86.1 146.1)">49</text>
</g>
<g font-size="1.8" fill="#725600">
<text x="203.2" y="74.7">File:</text>
<text x="208.4" y="74.7">supply.kicad_sch</text>
</g>
<g font-size="1.1" fill="#a90000">
<text x="143" y="121.7">1</text>
<text x="143" y="124.2">2</text>
<text x="163" y="121.7">13</text>
<text x="163" y="124.2">14</text>
<text x="143" y="126.7">3</text>
<text x="143" y="129.3">4</text>
<text x="143" y="131.8">5</text>
<text x="163" y="126.7">15</text>
<text x="163" y="129.3">16</text>
<text x="163" y="131.8">17</text>
<text x="143" y="134.4">6</text>
<text x="143" y="136.9">7</text>
<text x="163" y="134.4">18</text>
<text x="163" y="136.9">19</text>
<text x="143" y="139.4">8</text>
<text x="143" y="142">9</text>
<text x="163" y="139.4">20</text>
<text x="163" y="142">21</text>
<text x="142.6" y="144.5">10</text>
<text x="142.6" y="147.1">11</text>
<text x="142.6" y="149.6">12</text>
<text x="163" y="144.5">22</text>
<text x="163" y="147.1">23</text>
<text x="163" y="149.6">24</text>
</g>
<g font-size="1.1" fill="#006464">
<text x="145.3" y="122.5">NC</text>
<text x="145.3" y="125.1">NC</text>
<text x="159.4" y="122.5">GND</text>
<text x="159.9" y="125.1">IO8</text>
<text x="145.3" y="127.6">PPS</text>
<text x="145.3" y="130.1">NC</text>
<text x="159.7" y="130.1">TX1</text>
<text x="160.2" y="127.6">NC</text>
<text x="145.3" y="132.7">N/F</text>
<text x="145.3" y="135.2">NC</text>
<text x="145.3" y="137.8">NC</text>
<text x="159.5" y="132.7">RX1</text>
<text x="160.2" y="135.2">NC</text>
<text x="160.2" y="137.8">NC</text>
<text x="145.3" y="140.3">RST</text>
<text x="145.3" y="142.8">VRF</text>
<text x="159.5" y="142.8">RX0</text>
<text x="159.7" y="140.3">TX0</text>
<text x="145.3" y="145.4">GND</text>
<text x="145.3" y="147.9">RF</text>
<text x="159" y="145.4">VRTC</text>
<text x="159.6" y="147.9">3V3</text>
<text x="145.3" y="150.5">GND</text>
<text x="159.4" y="150.5">GND</text>
</g>
</svg>
